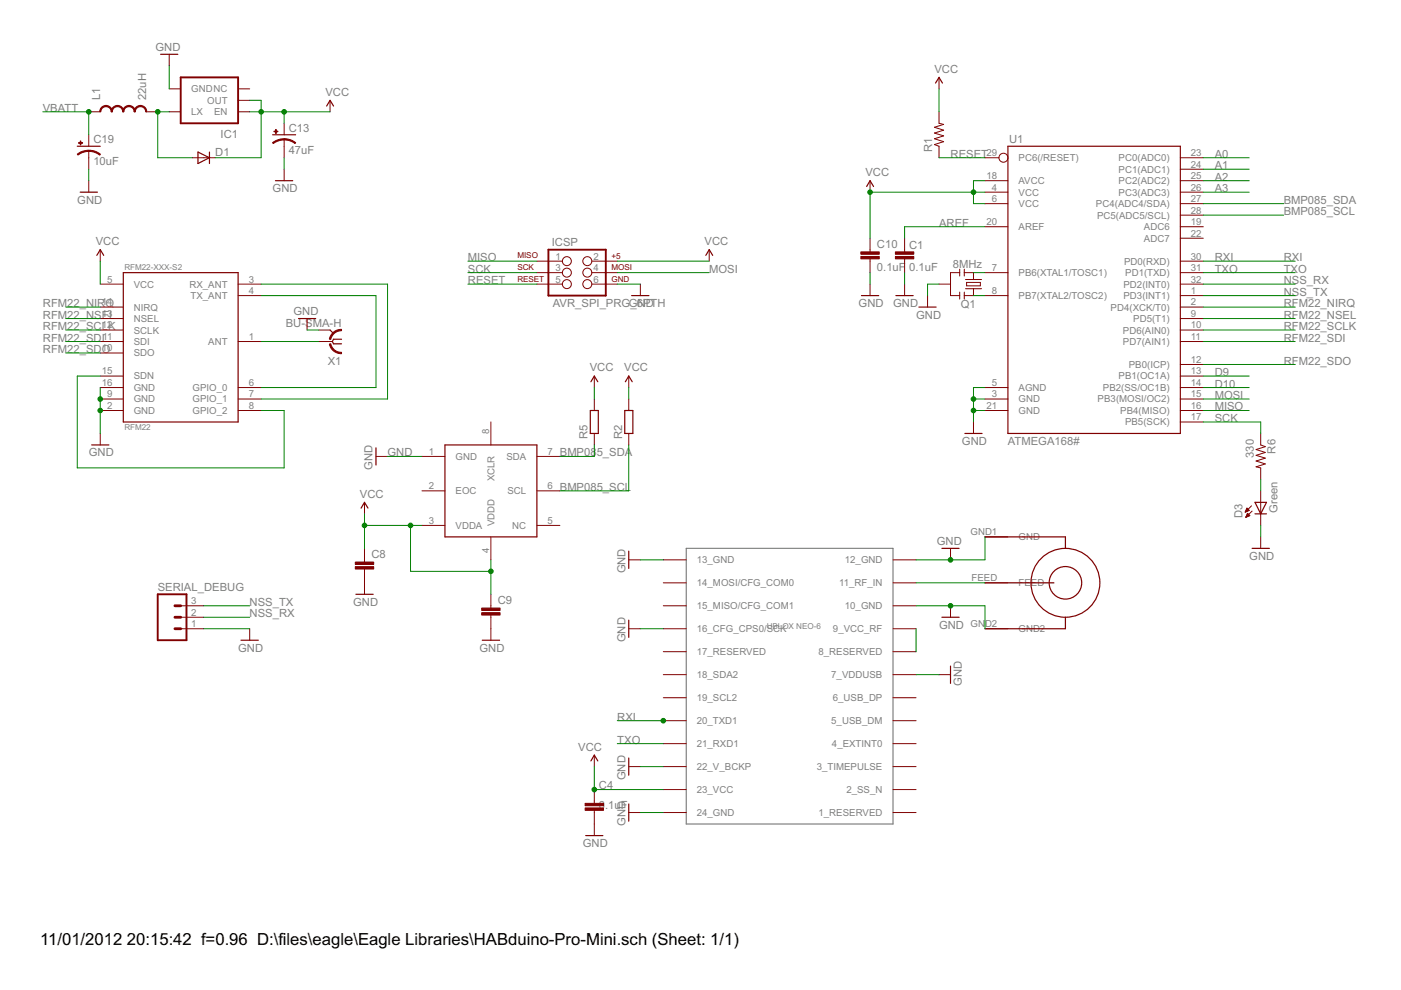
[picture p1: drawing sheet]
<svg xmlns="http://www.w3.org/2000/svg" width="297mm" height="210mm" viewBox="0 0 297 210" stroke-linecap="round" stroke-linejoin="round" font-family="sans-serif">
<path d="M145.5 116.3h43.8v58.4h-43.8z" fill="none" stroke="#808080" stroke-width=".25"/>
<g fill="none" stroke="#800000" stroke-width=".21">
<path d="M35.9 18.8h2.4M35.9 11.5v2.4M50.5 18.8h2.4M199.1 16.4v2.4M18.8 28.6v2.4M18.8 32v3.9M18.8 38.3v2.4M18.8 23.7h2.5M31 23.7h2.4M35.9 23.7h2.4M40.7 33.4h4.9M50.5 23.7h2.4"/>
<path d="M50.5 21.3h2.4M60.2 26.1v2.5M60.2 29.5v3.9M60.2 35.9v2.4M70 21.3v2.4M184.5 38.3v2.4M199.1 23.7v2.4l1 .3-2 .6 2 .6-2 .6 2 .6-2 .6 2 .6-2 .6 1 .4v2.4M208.8 38.3h4.9M208.8 33.4h3M250.3 38.3h4.8M250.3 35.9h4.8M250.3 33.4h4.8"/>
<path d="M21.3 52.9v2.5M113.8 57.8h5.4M113.8 55.4h5.4M125.5 57.8h5.4M125.5 55.4h5.4M150.4 52.9v2.5M184.5 50.5v2.9M184.5 54.9v2.9M191.8 50.5v2.9M191.8 54.9v2.9M203.5 57.8h-2v4.9h2M203.5 57.1v1.4"/>
<path d="M204.4 57.8h2v1.5M204.4 57.1v1.4M204.7 59.3h3.4M204.9 59.9h3v.7h-3zM208.8 57.8h4.9M208.8 40.7h4.9M208.8 43.2h4.9M208.8 48.1h4.9M250.3 57.8h4.8M250.3 40.7h4.8M250.3 43.2h4.8M250.3 48.1h4.8"/>
<path d="M250.3 55.4h4.8M250.3 50.5h4.8M250.3 45.6h4.8M21.3 60.2h4.8M21.3 79.7h4.8M21.3 72.4h4.8M21.3 70h4.8M21.3 67.5h4.8M21.3 65.1h4.8M21.3 74.8h4.8M50.5 62.7h4.9M50.5 60.2h4.9"/>
<path d="M50.5 72.4h4.9M65.1 67.5v2.5M67.5 72.4h3M67.5 70h2.5M113.8 60.2h5.4M125.5 60.2h5.4M126 79.7v2.5M133.3 79.7v2.5M135.8 60.2v2.5M184.5 60.2v2.5M191.8 60.2v2.5M196.7 62.7v2.4"/>
<path d="M199.1 60.2h2.4M203.5 61.9v1.5M204.4 61.9v1.5M204.7 61.2h3.4M206.4 61.2v1.5h-2M208.8 62.7h4.9M250.3 62.7h4.8M250.3 60.2h4.8M250.3 79.7h4.8M250.3 77.3h4.8M250.3 72.4h4.8M250.3 70h4.8"/>
<path d="M250.3 67.5h4.8M250.3 65.1h4.8M21.3 84.6h4.8M21.3 87h4.8M21.3 82.2h4.8M21.3 91.9v2.4M50.5 84.6h4.9M50.5 87h4.9M50.5 82.2h4.9M79.7 96.8h2.5M89.5 96.8h4.8M104.1 89.5v4.8"/>
<path d="M113.8 96.8h4.9M126 84.6v2.4M126 91.9v2.4M133.3 84.6v2.4M133.3 91.9v2.4M206.4 89.5v2.4M208.8 84.6h4.9M208.8 87h4.9M208.8 82.2h4.9M250.3 89.5h4.8M250.3 84.6h4.8M250.3 87h4.8"/>
<path d="M250.3 82.2h4.8M267.3 91.9v2.4l1 .4-2 .6 2 .6-2 .6 2 .6-2 .6 2 .7-2 .6 1 .2v2.4M77.3 106.5v2.4M77.3 116.3v2.9M89.5 104.1h4.8M89.5 111.4h4.8M104.1 113.8v4.9M113.8 104.1h4.9M113.8 111.4h4.9M133.3 118.7h2.5M140.6 118.7h4.9M189.3 118.7h4.9"/>
<path d="M201.5 116.3v2.4M208.8 113.8h4.9M264.1 108.5h.1M264.1 108.4h.4M264.2 108.3h.6M264.2 109.6h.1M264.2 108.1h.6M264.2 109.5h.3M264.2 108h.5M264.2 109.4h.6M264.3 107.9h.3M264.3 109.3h.6"/>
<path d="M264.4 107.8h.1M264.4 109.2h.4M264.4 107.7l.5 .5-.9 .4zM264.4 109.1h.3M264.5 108.9h.1M264.5 108.8l.5 .5-.9 .4zM265.3 107.3l-1.3 1.3M265.5 108.4l-1.4 1.3M267.3 104.1v7.3M267.3 113.8v2.5M38.3 128.4h4.9M38.3 133.3h4.9"/>
<path d="M38.3 130.9h4.9M52.9 133.3v2.4M77.3 120.6v5.4M104.1 126v2.9M104.1 130.4v5.3M133.3 133.3h2.5M140.6 123.6h4.9M140.6 128.4h4.9M140.6 133.3h4.9M140.6 138.2h4.9M189.3 123.6h4.9M189.3 128.4h4.9"/>
<path d="M189.3 133.3h4.9M189.3 138.2h4.9M201.5 128.4v2.5M208.8 123.6h4.9M208.8 133.3h4.9M140.6 143h4.9M140.6 147.9h4.9M140.6 152.8h4.9M140.6 157.7h4.9M189.3 143h4.9M189.3 147.9h4.9M189.3 152.8h4.9"/>
<path d="M189.3 157.7h4.9M199.1 143h2.4M126 160.1v2.4M126 167.4v2.9M126 171.8v5.4M133.3 162.5h2.5M133.3 172.3h2.5M140.6 162.5h4.9M140.6 167.4h4.9M140.6 172.3h4.9M189.3 162.5h4.9M189.3 167.4h4.9"/>
<path d="M189.3 172.3h4.9"/>
<circle cx="212.7" cy="33.4" r=".95"/>
<circle cx="120.2" cy="55.4" r=".95"/>
<circle cx="120.2" cy="57.8" r=".95"/>
<circle cx="124.5" cy="55.4" r=".95"/>
<circle cx="124.5" cy="57.8" r=".95"/>
<circle cx="120.2" cy="60.2" r=".95"/>
<circle cx="124.5" cy="60.2" r=".95"/>
</g>
<g fill="#800000" stroke="#800000" stroke-width=".21">
<path d="M182.5 54.4h3.9v.5h-3.9z"/>
<path d="M182.5 53.4h3.9v.5h-3.9z"/>
<path d="M58.1 27.8h.8v.1h-.8z"/>
<path d="M58.4 27.5h.2v.8h-.2z"/>
<path d="M189.8 53.4h3.9v.5h-3.9z"/>
<path d="M189.8 54.4h3.9v.5h-3.9z"/>
<path d="M16.7 30.2h.8v.2h-.8z"/>
<path d="M17 29.9h.1v.8h-.1z"/>
<path d="M124.1 170.3h3.9v.5h-3.9z"/>
<path d="M124.1 171.3h3.9v.5h-3.9z"/>
<path d="M75.3 120.1h3.9v.5h-3.9z"/>
<path d="M75.3 119.2h3.9v.5h-3.9z"/>
<path d="M102.1 129.9h3.9v.5h-3.9z"/>
<path d="M102.1 128.9h3.9v.5h-3.9z"/>
</g>
<g fill="none" stroke="#800000" stroke-width=".25">
<path d="M34.1 11.5h3.6M198.4 17.6l.7-1.2 .7 1.2M16.4 31h4.9M42 32.2l2.4 1.2-2.4 1.3zM44.4 32.2v2.5M57.8 28.6h4.9M58.4 38.3h3.7M69.3 22.5l.7-1.2 .7 1.2M183.7 39.5l.8-1.2 .7 1.2M213.7 31h36.6v60.9h-36.6zM17 40.7h3.7M20.5 54.1l.8-1.2 .7 1.2"/>
<path d="M26.1 57.8h24.4v31.7h-24.4zM149.6 54.1l.8-1.2 .7 1.2M63.3 67.5h3.6M70 70l.7 .7M72.4 71.9h-1.7l-.2 .5 .2 .5h1.7M133.9 62.7h3.7M182.6 62.7h3.7M189.9 62.7h3.7M194.8 65.1h3.7M19.4 94.3h3.7M79.7 95v3.6M94.3 94.3h19.5v19.5h-19.5z"/>
<path d="M125.2 87h1.7v4.9h-1.7zM125.3 80.9l.7-1.2 .7 1.2M132.5 87h1.7v4.9h-1.7zM132.6 80.9l.7-1.2 .7 1.2M204.6 91.9h3.6M76.6 107.7l.7-1.2 .7 1.2M133.3 116.9v3.6M199.7 116.3h3.6M208.8 113.8h17.1v2.5M265.5 116.3h3.6M266.1 106.5h2.4l-1.2 2.4zM266.1 108.9h2.4"/>
<path d="M51.1 135.7h3.7M75.5 126h3.6M102.3 135.7h3.6M133.3 131.5v3.6M199.7 130.9h3.6M208.8 123.6h14.7M225.9 130.9v2.4h-17.1M201.5 141.2v3.7M124.2 177.2h3.6M125.3 161.3l.7-1.2 .7 1.2M133.3 160.7v3.7M133.3 170.5v3.6"/>
<circle cx="225.9" cy="123.6" r="7.3"/>
<circle cx="225.9" cy="123.6" r="3.5"/>
</g>
<g fill="#800000" stroke="#800000" stroke-width=".21">
<path d="M60.2 29.4l1.3 .2 1.2 .6-.2 .2-1.3-.6-1-.1z" fill-rule="evenodd"/>
<path d="M57.8 30.2l1.1-.6 1.3-.2v.3l-1.4 .3-.9 .4z" fill-rule="evenodd"/>
<path d="M18.8 31.9l1.3 .1 1.2 .7-.2 .2-1.3-.7-1-.1z" fill-rule="evenodd"/>
<path d="M16.4 32.7l1.1-.6 1.3-.2v.2l-1.4 .3-.9 .5z" fill-rule="evenodd"/>
<path d="M69.8 72.9h.3a2.24 2.24 0 0 0 2.3 1.8v.3a2.57 2.57 0 0 1-2.6-2.1z" fill-rule="evenodd"/>
<path d="M70.6 70.5l1.2-.6 .6-.1v.3a2.28 2.28 0 0 0-2.3 1.9l-.3-.1 .1-.2z" fill-rule="evenodd"/>
<path d="M21.5 22.8l1-.4v.2l-.8 .3-.3 .8h-.3l.1-.4z" fill-rule="evenodd"/>
<path d="M22.5 22.4a1.34 1.34 0 0 1 1.3 1.3h-.2l-.3-.8-.8-.3z" fill-rule="evenodd"/>
<path d="M24 22.8l.9-.4v.2l-.8 .3-.3 .8h-.2v-.4z" fill-rule="evenodd"/>
<path d="M24.9 22.4a1.34 1.34 0 0 1 1.3 1.3h-.2l-.3-.8-.8-.3z" fill-rule="evenodd"/>
<path d="M26.4 22.8l.9-.4v.2l-.7 .3-.4 .8h-.2l.1-.4z" fill-rule="evenodd"/>
<path d="M27.3 22.4a1.34 1.34 0 0 1 1.4 1.3h-.3l-.3-.8-.8-.3z" fill-rule="evenodd"/>
<path d="M28.8 22.8l1-.4v.2l-.8 .3-.3 .8h-.3l.1-.4z" fill-rule="evenodd"/>
<path d="M29.8 22.4a1.34 1.34 0 0 1 1.3 1.3h-.2l-.3-.8-.8-.3z" fill-rule="evenodd"/>
</g>
<path d="M38.3 16.4h12.2v9.7h-12.2zM116.3 52.9h12.1v9.8h-12.1zM33.4 126h6.1v9.7h-6.1z" fill="none" stroke="#800000" stroke-width=".4"/>
<path d="M37.1 128.4h1.2M37.1 130.9h1.2M37.1 133.3h1.2" fill="none" stroke="#800000" stroke-width=".59"/>
<g fill="none" stroke="#008000" stroke-width=".21">
<path d="M35.9 13.9v4.9M199.1 18.8v4.9M9.1 23.7h9.7v4.9M18.8 35.9v2.4M35.9 23.7h-2.5v9.7h7.3M52.9 21.3h2.5v12.1h-9.8M52.9 23.7h17.1M60.2 23.7v2.4M60.2 33.4v2.5M199.1 33.4h9.7M208.8 38.3h-2.4v4.9h2.4M255.1 33.4h9.8"/>
<path d="M255.1 38.3h9.8M255.1 35.9h9.8M21.3 55.4v4.8M99.2 57.8h14.6M99.2 55.4h14.6M130.9 57.8h19.5M130.9 55.4h19.5M184.5 57.8v2.4M191.8 57.8v2.4M206.4 57.8h2.4M208.8 40.7h-24.3v9.8M208.8 48.1h-17v2.4"/>
<path d="M255.1 57.8h19.5M255.1 55.4h19.5M255.1 40.7h9.8M255.1 43.2h17.1M255.1 45.6h17.1M13.9 70h7.4M13.9 72.4h7.4M13.9 65.1h7.4M13.9 67.5h7.4M13.9 74.8h7.4M21.3 79.7h-4.9v19.5h43.8v-12.2h-4.8M55.4 60.2h26.8v24.4h-26.8"/>
<path d="M55.4 62.7h24.3v19.5h-24.3M55.4 72.4h12.1M65.1 70h2.4M99.2 60.2h14.6M130.9 60.2h4.9M199.1 60.2h-2.4v2.5M206.4 62.7h2.4M255.1 60.2h19.5M255.1 70h19.5M255.1 79.7h9.8M255.1 62.7h19.5M255.1 72.4h19.5"/>
<path d="M255.1 65.1h19.5M255.1 67.5h19.5M255.1 77.3h19.5M21.3 82.2v9.7M82.2 96.8h7.3M126 94.3v2.5h-7.3M126 82.2v2.4M133.3 82.2v2.4M133.3 94.3v9.8h-14.6M206.4 84.6h2.4M206.4 87h2.4M208.8 82.2h-2.4v7.3"/>
<path d="M255.1 89.5h12.2v2.4M255.1 82.2h9.8M255.1 84.6h9.8M255.1 87h9.8M77.3 111.4h12.2M77.3 108.9v7.4M87 111.4v9.7h17.1M104.1 118.7v7.3M135.8 118.7h4.8M208.8 113.8v4.9h-14.6M267.3 101.6v2.5M267.3 111.4v2.4"/>
<path d="M43.2 128.4h9.7M43.2 133.3h9.7M43.2 130.9h9.7M135.8 133.3h4.8M194.2 128.4h14.6v4.9M194.2 133.3v4.9M194.2 123.6h14.6M130.9 157.7h9.7M130.9 152.8h9.7M194.2 143h4.9M126 162.5v4.9h14.6M135.8 162.5h4.8"/>
<path d="M135.8 172.3h4.8"/>
</g>
<g fill="#008000" stroke="#008000" stroke-width=".21">
<circle cx="206.4" cy="84.6" r=".49"/>
<circle cx="206.4" cy="87" r=".49"/>
<circle cx="201.5" cy="128.4" r=".49"/>
<circle cx="201.5" cy="118.7" r=".49"/>
<circle cx="21.3" cy="84.6" r=".49"/>
<circle cx="21.3" cy="87" r=".49"/>
<circle cx="77.3" cy="111.4" r=".49"/>
<circle cx="87" cy="111.4" r=".49"/>
<circle cx="104.1" cy="121.1" r=".49"/>
<circle cx="18.8" cy="23.7" r=".49"/>
<circle cx="140.6" cy="152.8" r=".49"/>
<circle cx="126" cy="167.4" r=".49"/>
<circle cx="60.2" cy="23.7" r=".49"/>
<circle cx="55.4" cy="23.7" r=".49"/>
<circle cx="206.4" cy="40.7" r=".49"/>
<circle cx="184.5" cy="40.7" r=".49"/>
<circle cx="33.4" cy="23.7" r=".49"/>
</g>
<g font-size="4">
<text x="8.5" y="200.4">11/01/2012</text>
<text x="26.9" y="200.4">20:15:42 f=0.96 D:\files\eagle\Eagle Libraries\HABduino-Pro-Mini.sch (Sheet: 1/1)</text>
</g>
<g font-size="2.7" fill="#808080">
<text x="33" y="10.8">GND</text>
<text x="198.1" y="15.4">VCC</text>
<text x="9.1" y="23.7">VBATT</text>
<text x="21.3" y="21.3" transform="rotate(-90 21.3 21.3)">L1</text>
<text x="31" y="21.3" transform="rotate(-90 31 21.3)">22uH</text>
<text x="69" y="20.3">VCC</text>
<text x="46.8" y="29.3">IC1</text>
<text x="61.2" y="28">C13</text>
<text x="19.8" y="35">10uF</text>
<text x="19.8" y="30.4">C19</text>
<text x="45.6" y="33">D1</text>
<text x="61.2" y="32.6">47uF</text>
<text x="197.7" y="32.2" transform="rotate(-90 197.7 32.2)">R1</text>
<text x="201.5" y="33.4">RESET</text>
<text x="213.9" y="30.3">U1</text>
<text x="257.6" y="35.9">A1</text>
<text x="257.6" y="33.4">A0</text>
<text x="57.8" y="40.8">GND</text>
<text x="183.5" y="37.3">VCC</text>
<text x="257.6" y="40.8">A3</text>
<text x="257.6" y="38.3">A2</text>
<text x="16.4" y="43.2">GND</text>
<text x="272.2" y="45.6">BMP085_SCL</text>
<text x="272.2" y="43.2">BMP085_SDA</text>
<text x="20.3" y="52">VCC</text>
<text x="117" y="52.2">ICSP</text>
<text x="149.4" y="52">VCC</text>
<text x="185.9" y="52.6">C10</text>
<text x="192.8" y="52.8">C1</text>
<text x="199.1" y="48.1">AREF</text>
<text x="99.2" y="57.8">SCK</text>
<text x="99.2" y="55.4">MISO</text>
<text x="150.4" y="57.8">MOSI</text>
<text x="185.9" y="57.4">0.1uF</text>
<text x="192.8" y="57.4">0.1uF</text>
<text x="202" y="56.8">8MHz</text>
<text x="257.6" y="57.8">TXO</text>
<text x="257.6" y="55.4">RXI</text>
<text x="272.2" y="57.8">TXO</text>
<text x="272.2" y="55.4">RXI</text>
<text x="9.1" y="65.1">RFM22_NIRQ</text>
<text x="99.2" y="60.2">RESET</text>
<text x="117.2" y="65.1">AVR_SPI_PRGGND</text>
<text x="133.7" y="65.1">_6PTH</text>
<text x="182" y="65.1">GND</text>
<text x="189.3" y="65.1">GND</text>
<text x="203.7" y="65.4">Q1</text>
<text x="272.2" y="60.2">NSS_RX</text>
<text x="272.2" y="62.7">NSS_TX</text>
<text x="272.2" y="65.1">RFM22_NIRQ</text>
<text x="9.1" y="67.5">RFM22_NSEL</text>
<text x="9.1" y="70">RFM22_SCLK</text>
<text x="60.6" y="69.3">BU-SMA-H</text>
<text x="62.2" y="66.8">GND</text>
<text x="194.2" y="67.5">GND</text>
<text x="272.2" y="67.5">RFM22_NSEL</text>
<text x="272.2" y="70">RFM22_SCLK</text>
<text x="9.1" y="72.4">RFM22_SDI</text>
<text x="9.1" y="74.9">RFM22_SDO</text>
<text x="69.5" y="77.3">X1</text>
<text x="272.2" y="72.4">RFM22_SDI</text>
<text x="272.2" y="77.3">RFM22_SDO</text>
<text x="125" y="78.8">VCC</text>
<text x="132.3" y="78.8">VCC</text>
<text x="257.6" y="79.7">D9</text>
<text x="257.6" y="82.2">D10</text>
<text x="257.6" y="89.5">SCK</text>
<text x="257.6" y="87">MISO</text>
<text x="257.6" y="84.6">MOSI</text>
<text x="124.6" y="93.1" transform="rotate(-90 124.6 93.1)">R5</text>
<text x="131.9" y="93.1" transform="rotate(-90 131.9 93.1)">R2</text>
<text x="204" y="94.3">GND</text>
<text x="213.7" y="94.3">ATMEGA168#</text>
<text x="18.8" y="96.8">GND</text>
<text x="79" y="99.7" transform="rotate(-90 79 99.7)">GND</text>
<text x="82.2" y="96.8">GND</text>
<text x="118.7" y="96.8">BMP085_SDA</text>
<text x="265.8" y="97.1" transform="rotate(-90 265.8 97.1)">330</text>
<text x="270.5" y="96.2" transform="rotate(-90 270.5 96.2)">R6</text>
<text x="76.3" y="105.5">VCC</text>
<text x="118.7" y="104.1">BMP085_SCL</text>
<text x="263.4" y="109.8" transform="rotate(-90 263.4 109.8)">D3</text>
<text x="270.8" y="108.7" transform="rotate(-90 270.8 108.7)">Green</text>
<text x="78.7" y="118.3">C8</text>
<text x="198.6" y="115.5">GND</text>
<text x="264.9" y="118.7">GND</text>
<text x="33.4" y="125.3">SERIAL_DEBUG</text>
<text x="132.6" y="121.6" transform="rotate(-90 132.6 121.6)">GND</text>
<text x="52.9" y="130.9">NSS_RX</text>
<text x="52.9" y="128.4">NSS_TX</text>
<text x="74.9" y="128.4">GND</text>
<text x="105.5" y="128.1">C9</text>
<text x="132.6" y="136.2" transform="rotate(-90 132.6 136.2)">GND</text>
<text x="199.1" y="133.3">GND</text>
<text x="50.5" y="138.2">GND</text>
<text x="101.6" y="138.2">GND</text>
<text x="204" y="145.5" transform="rotate(-90 204 145.5)">GND</text>
<text x="130.9" y="152.8">RXI</text>
<text x="122.6" y="159.1">VCC</text>
<text x="130.9" y="157.7">TXO</text>
<text x="127" y="167.3">C4</text>
<text x="132.6" y="165.4" transform="rotate(-90 132.6 165.4)">GND</text>
<text x="127" y="171.4">0.1uF</text>
<text x="123.6" y="179.6">GND</text>
<text x="132.6" y="175.2" transform="rotate(-90 132.6 175.2)">GND</text>
</g>
<g font-size="2.3" fill="#808080">
<text x="40.6" y="19.6">GNDNC</text>
<text x="43.9" y="22">OUT</text>
<text x="40.6" y="24.4">LX</text>
<text x="45.4" y="24.4">EN</text>
<text x="209.2" y="33.1">29</text>
<text x="215.9" y="34.2">PC6(/RESET)</text>
<text x="237.2" y="34.2">PC0(ADC0)</text>
<text x="252.5" y="35.5">24</text>
<text x="252.5" y="33.1">23</text>
<text x="209.2" y="38">18</text>
<text x="210.3" y="40.4">4</text>
<text x="215.9" y="41.5">VCC</text>
<text x="215.9" y="39">AVCC</text>
<text x="237.2" y="41.5">PC3(ADC3)</text>
<text x="237.2" y="39">PC2(ADC2)</text>
<text x="237.2" y="36.6">PC1(ADC1)</text>
<text x="252.5" y="40.4">26</text>
<text x="252.5" y="38">25</text>
<text x="209.2" y="47.7">20</text>
<text x="210.3" y="42.8">6</text>
<text x="215.9" y="43.9">VCC</text>
<text x="232.4" y="43.9">PC4(ADC4/SDA)</text>
<text x="232.6" y="46.4">PC5(ADC5/SCL)</text>
<text x="252.5" y="47.7">19</text>
<text x="252.5" y="45.3">28</text>
<text x="252.5" y="42.8">27</text>
<text x="215.9" y="48.8">AREF</text>
<text x="242.5" y="51.2">ADC7</text>
<text x="242.5" y="48.8">ADC6</text>
<text x="252.5" y="50.2">22</text>
<text x="22.7" y="59.9">5</text>
<text x="52.7" y="59.9">3</text>
<text x="117.8" y="55">1</text>
<text x="117.8" y="57.5">3</text>
<text x="117.8" y="59.9">5</text>
<text x="125.8" y="55">2</text>
<text x="125.8" y="57.5">4</text>
<text x="125.8" y="59.9">6</text>
<text x="210.3" y="57.5">7</text>
<text x="215.9" y="58.5">PB6(XTAL1/TOSC1)</text>
<text x="238.3" y="56.1">PD0(RXD)</text>
<text x="238.6" y="58.5">PD1(TXD)</text>
<text x="252.5" y="59.9">32</text>
<text x="252.5" y="57.5">31</text>
<text x="252.5" y="55">30</text>
<text x="21.6" y="64.8">14</text>
<text x="28.4" y="61">VCC</text>
<text x="28.4" y="65.8">NIRQ</text>
<text x="40.2" y="61">RX_ANT</text>
<text x="40.4" y="63.4">TX_ANT</text>
<text x="52.7" y="62.3">4</text>
<text x="210.3" y="62.3">8</text>
<text x="215.9" y="63.4">PB7(XTAL2/TOSC2)</text>
<text x="235.5" y="65.8">PD4(XCK/T0)</text>
<text x="238.2" y="63.4">PD3(INT1)</text>
<text x="238.2" y="61">PD2(INT0)</text>
<text x="252.5" y="64.8">2</text>
<text x="252.5" y="62.3">1</text>
<text x="21.6" y="67.2">13</text>
<text x="21.6" y="69.6">12</text>
<text x="28.4" y="68.3">NSEL</text>
<text x="28.4" y="70.7">SCLK</text>
<text x="238.1" y="70.7">PD6(AIN0)</text>
<text x="240.3" y="68.3">PD5(T1)</text>
<text x="252.5" y="69.6">10</text>
<text x="252.5" y="67.2">9</text>
<text x="21.6" y="74.5">10</text>
<text x="21.8" y="72.1">11</text>
<text x="28.4" y="73.1">SDI</text>
<text x="28.4" y="75.6">SDO</text>
<text x="44.1" y="73.1">ANT</text>
<text x="52.7" y="72.1">1</text>
<text x="238.1" y="73.1">PD7(AIN1)</text>
<text x="252.5" y="76.9">12</text>
<text x="252.5" y="72.1">11</text>
<text x="21.6" y="79.4">15</text>
<text x="21.6" y="81.8">16</text>
<text x="28.4" y="80.5">SDN</text>
<text x="28.4" y="82.9">GND</text>
<text x="40.8" y="82.9">GPIO_0</text>
<text x="52.7" y="81.8">6</text>
<text x="210.3" y="81.8">5</text>
<text x="215.9" y="82.9">AGND</text>
<text x="233.8" y="82.9">PB2(SS/OC1B)</text>
<text x="237.2" y="80.5">PB1(OC1A)</text>
<text x="239.3" y="78">PB0(ICP)</text>
<text x="252.5" y="81.8">14</text>
<text x="252.5" y="79.4">13</text>
<text x="22.7" y="86.7">2</text>
<text x="22.7" y="84.3">9</text>
<text x="28.4" y="87.8">GND</text>
<text x="28.4" y="85.3">GND</text>
<text x="40.8" y="85.3">GPIO_1</text>
<text x="40.8" y="87.8">GPIO_2</text>
<text x="52.7" y="84.3">7</text>
<text x="52.7" y="86.7">8</text>
<text x="209.2" y="86.7">21</text>
<text x="210.3" y="84.3">3</text>
<text x="215.9" y="85.3">GND</text>
<text x="215.9" y="87.8">GND</text>
<text x="232.7" y="85.3">PB3(MOSI/OC2)</text>
<text x="237.5" y="87.8">PB4(MISO)</text>
<text x="252.5" y="89.1">17</text>
<text x="252.5" y="86.7">16</text>
<text x="252.5" y="84.3">15</text>
<text x="103.7" y="92.1" transform="rotate(-90 103.7 92.1)">8</text>
<text x="238.5" y="90.2">PB5(SCK)</text>
<text x="91" y="96.4">1</text>
<text x="96.6" y="97.5">GND</text>
<text x="107.4" y="97.5">SDA</text>
<text x="116.1" y="96.4">7</text>
<text x="91" y="103.7">2</text>
<text x="96.6" y="104.8">EOC</text>
<text x="104.8" y="102" transform="rotate(-90 104.8 102)">XCLR</text>
<text x="107.6" y="104.8">SCL</text>
<text x="116.1" y="103.7">6</text>
<text x="91" y="111">3</text>
<text x="96.6" y="112.1">VDDA</text>
<text x="104.8" y="111.6" transform="rotate(-90 104.8 111.6)">VDDD</text>
<text x="108.6" y="112.1">NC</text>
<text x="116.1" y="111">5</text>
<text x="205.8" y="113.5">GND1</text>
<text x="103.7" y="117.2" transform="rotate(-90 103.7 117.2)">4</text>
<text x="147.7" y="119.4">13_GND</text>
<text x="179.1" y="119.4">12_GND</text>
<text x="215.9" y="114.6">GND</text>
<text x="147.7" y="124.3">14_MOSI/CFG_COM0</text>
<text x="177.9" y="124.3">11_RF_IN</text>
<text x="206" y="123.2">FEED</text>
<text x="215.9" y="124.3">FEED</text>
<text x="40.6" y="130.5">2</text>
<text x="40.6" y="128.1">3</text>
<text x="147.7" y="129.2">15_MISO/CFG_COM1</text>
<text x="179.1" y="129.2">10_GND</text>
<text x="40.6" y="133">1</text>
<text x="147.7" y="134">16_CFG_CPS0/SCK</text>
<text x="176.6" y="134">9_VCC_RF</text>
<text x="205.8" y="133">GN</text>
<text x="208.8" y="133">D2</text>
<text x="215.9" y="134">GND2</text>
<text x="147.7" y="138.9">17_RESERVED</text>
<text x="147.7" y="143.8">18_SDA2</text>
<text x="173.5" y="138.9">8_RESERVED</text>
<text x="176.2" y="143.8">7_VDDUSB</text>
<text x="147.7" y="148.7">19_SCL2</text>
<text x="176.6" y="148.7">6_USB_DP</text>
<text x="147.7" y="153.5">20_TXD1</text>
<text x="176.2" y="153.5">5_USB_DM</text>
<text x="147.7" y="158.4">21_RXD1</text>
<text x="176.4" y="158.4">4_EXTINT0</text>
<text x="147.7" y="163.3">22_V_BCKP</text>
<text x="173.2" y="163.3">3_TIMEPULSE</text>
<text x="147.7" y="168.1">23_VCC</text>
<text x="147.7" y="173">24_GND</text>
<text x="173.5" y="173">1_RESERVED</text>
<text x="179.4" y="168.1">2_SS_N</text>
</g>
<g font-size="1.9" fill="#808080">
<text x="26.4" y="57.3">RFM22-XXX-S2</text>
<text x="26.4" y="91.2">RFM22</text>
<text x="162.5" y="133.3">UBLOX NEO-6</text>
</g>
<g font-size="1.9" fill="#800000">
<text x="109.7" y="59.8">RESET</text>
<text x="109.7" y="57.3">SCK</text>
<text x="109.7" y="54.6">MISO</text>
<text x="129.7" y="57.2">MOSI</text>
<text x="129.7" y="54.9">+5</text>
<text x="129.7" y="59.8">GND</text>
</g>
</svg>
